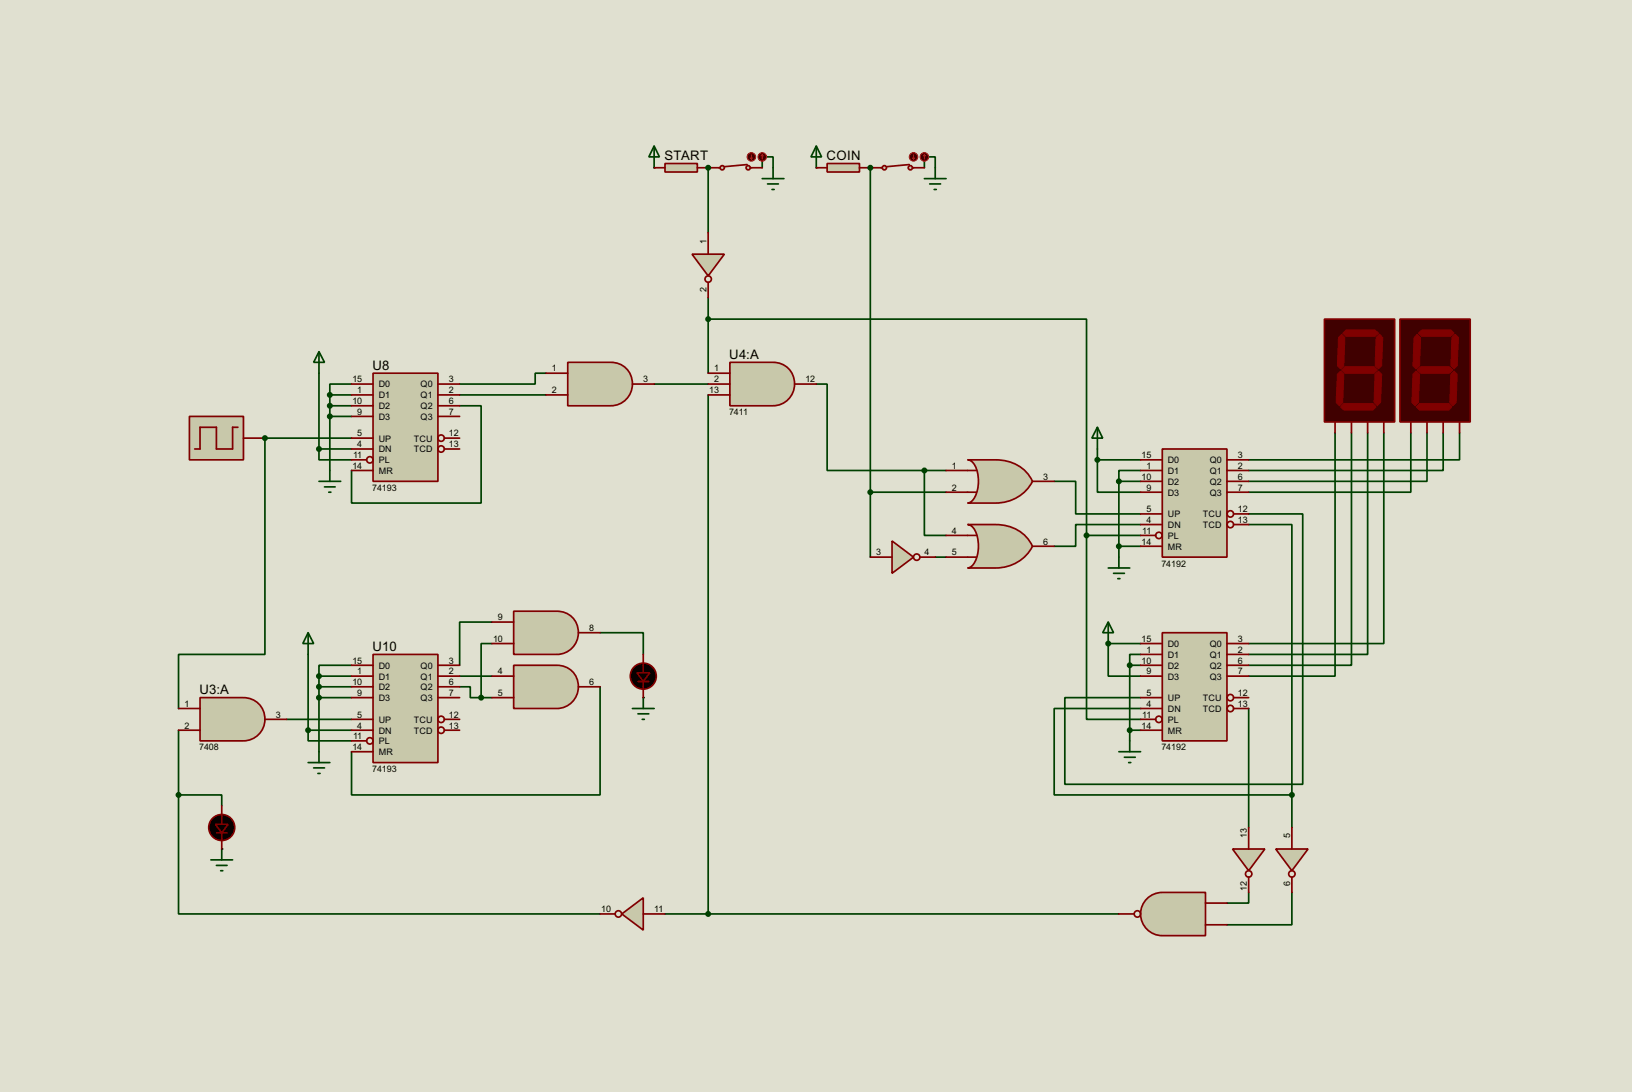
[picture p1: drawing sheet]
<svg xmlns="http://www.w3.org/2000/svg" width="383mm" height="256mm" viewBox="0 0 383 256" stroke-linecap="round" stroke-linejoin="round" font-family="sans-serif">
<path d="M0 0h383.5v256.5h-383.5z" fill="#e0e0d0"/>
<path d="M313.7 101.7v57.1h-20.3M317.6 101.7v54.6h-24.2M321.4 101.7v52h-28M325.2 101.7v49.5h-31.8M331.5 101.7v13.9h-38.1M335.3 101.7v11.4h-41.9M339.1 101.7v8.8h-45.7M343 101.7v6.3h-49.6M268 128.3h-5.1v2.6M293.4 120.7h12.7v63.5h-55.9v-20.3h17.8M268 171.5h-2.5v2.5" fill="none" stroke="#004000" stroke-width=".4"/>
<circle cx="153.7" cy="39.4" r=".2" fill="#004000"/>
<path d="M179.1 39.4v-2.5h2.6v2.5" fill="none" stroke="#004000" stroke-width=".4"/>
<circle cx="166.4" cy="39.4" r=".2" fill="#004000"/>
<path d="M166.4 39.4v15.3M247.7 113.1h5.1v7.6h15.2M268 123.2h-15.2v5.1h-5.1" fill="none" stroke="#004000" stroke-width=".4"/>
<circle cx="191.8" cy="39.4" r=".2" fill="#004000"/>
<path d="M217.2 39.4v-2.5h2.6v2.5" fill="none" stroke="#004000" stroke-width=".4"/>
<circle cx="204.5" cy="39.4" r=".2" fill="#004000"/>
<path d="M204.5 39.4v91.5M204.5 115.6h17.8M257.9 108v7.6h10.1M257.9 105.5v2.5M257.9 108h10.1M262.9 113.1v15.2M262.9 113.1h5.1M268 110.5h-5.1v2.6M219.8 130.9h2.5" fill="none" stroke="#004000" stroke-width=".4"/>
<circle cx="260.4" cy="151.2" r=".2" fill="#004000"/>
<g fill="none" stroke="#004000" stroke-width=".4">
<path d="M166.4 75h88.9v50.8M166.4 69.9v17.8M75 87.7v17.8M77.5 92.8h5.1M77.5 92.8v17.7M77.5 95.3h5.1M77.5 97.8h5.1M82.6 90.2h-5.1v2.6M108 95.3h5.1v22.9h-30.5v-7.7M108 92.8h20.3M128.3 87.7h-2.5v2.5h-17.8M153.7 90.2h12.7"/>
<path d="M191.8 90.2h2.6v20.3h22.8M75 105.5v2.5h7.6M75 105.5h7.6M217.2 110.5v15.3h5.1M217.2 110.5h5.1M255.3 125.8v43.2h12.7M255.3 125.8h12.7M293.4 123.2h10.2v63.5M72.4 153.7v17.8M75 158.8v17.8M75 158.8h7.6M82.6 156.3h-7.6v2.5"/>
<path d="M108 158.8h7.6M115.6 146.1h-7.6v10.2M115.6 151.2h-2.5v12.7M141 148.6h10.2v5.1M265.5 156.3v15.2M265.5 156.3h2.5M268 151.2h-7.6v7.6h7.6M268 153.7h-2.5v2.6M72.4 171.5v2.5h10.2M72.4 171.5h10.2M75 161.3h7.6M75 163.9h7.6"/>
<path d="M108 161.3h2.5v2.6h2.6M113.1 163.9h2.5M141 161.3v25.4h-58.4v-10.1M268 166.4h-20.3v20.3h55.9M293.4 166.4v28M303.6 186.7v7.7M293.4 209.6v2.5h-5.1M303.6 209.6v7.6h-15.3"/>
</g>
<g fill="#004000">
<circle cx="151.2" cy="163.9" r=".2"/>
<circle cx="52.1" cy="199.4" r=".2"/>
<circle cx="62.3" cy="102.9" r=".2"/>
</g>
<path d="M166.4 92.8v121.9M82.6 102.9h-20.3v50.8h-20.3v12.7M42 171.5v15.2M67.4 169h15.2M42 186.7v28h99M42 186.7h10.1v2.6M156.3 214.7h106.6" fill="none" stroke="#004000" stroke-width=".4"/>
<path d="M273.1 105.5h15.2v25.4h-15.2z" fill="#c8c8aa" stroke="#800000" stroke-width=".4"/>
<g fill="none" stroke="#800000" stroke-width=".4">
<path d="M268 108h5.1M268 110.5h5.1M268 113.1h5.1M268 115.6h5.1M288.3 108h5.1M288.3 110.5h5.1M288.3 113.1h5.1M288.3 115.6h5.1M268 120.7h5.1M268 123.2h5.1M268 125.8h3.6M268 128.3h5.1"/>
<path d="M289.9 120.7h3.5M289.9 123.2h3.5"/>
<circle cx="272.3" cy="125.8" r=".75"/>
<circle cx="289.1" cy="120.7" r=".75"/>
<circle cx="289.1" cy="123.2" r=".75"/>
</g>
<path d="M273.1 148.6h15.2v25.4h-15.2z" fill="#c8c8aa" stroke="#800000" stroke-width=".4"/>
<g fill="none" stroke="#800000" stroke-width=".4">
<path d="M268 151.2h5.1M268 153.7h5.1M268 156.3h5.1M268 158.8h5.1M288.3 151.2h5.1M288.3 153.7h5.1M288.3 156.3h5.1M288.3 158.8h5.1M268 163.9h5.1M268 166.4h5.1M268 169h3.6M268 171.5h5.1"/>
<path d="M289.9 163.9h3.5M289.9 166.4h3.5"/>
<circle cx="272.3" cy="169" r=".75"/>
<circle cx="289.1" cy="166.4" r=".75"/>
<circle cx="289.1" cy="163.9" r=".75"/>
</g>
<path d="M257.9 100.4l1.2 2.5h-2.5zM257.9 100.4v5.1M260.4 133.4h5.1M261.7 134.7h2.5M262.7 135.9h.5M262.9 130.9v2.5M260.4 146.1l1.3 2.5h-2.6zM260.4 146.1v5.1M262.9 176.6h5.1M264.2 177.9h2.6M265.2 179.1h.5M265.5 174v2.6" fill="none" stroke="#004000" stroke-width=".4"/>
<g fill="#004000" stroke="#004000" stroke-width=".4">
<circle cx="262.9" cy="128.3" r=".5"/>
<circle cx="265.4" cy="171.5" r=".5"/>
</g>
<path d="M329 75h16.5v24.1h-16.5z" fill="#400000" stroke="#800000" stroke-width=".4"/>
<g fill="#800000" stroke="#800000" stroke-width=".23">
<path d="M333.3 78.3l.8-.8h6.8l.8 .8-.8 .7h-6.8z" fill-rule="evenodd"/>
<path d="M341.9 78.5l.8 .8-.3 6.6-.7 .8-.8-.8 .3-6.6z" fill-rule="evenodd"/>
<path d="M333 86.9l.8-.7h6.9l.7 .7-.7 .8h-6.9z" fill-rule="evenodd"/>
<path d="M333 78.5l.8 .8-.2 6.6-.8 .8-.8-.8 .3-6.6z" fill-rule="evenodd"/>
<path d="M341.7 87.2l.7 .7-.2 6.6-.8 .8-.7-.8 .2-6.6z" fill-rule="evenodd"/>
<path d="M332.8 95.6l.8-.8h6.8l.8 .8-.8 .7h-6.8z" fill-rule="evenodd"/>
<path d="M332 87.9l.8-.7 .8 .7-.3 6.6-.8 .8-.7-.8z" fill-rule="evenodd"/>
</g>
<path d="M331.5 99.1v2.6M335.3 99.1v2.6M339.1 99.1v2.6M343 99.1v2.6" fill="none" stroke="#800000" stroke-width=".4"/>
<path d="M311.2 75h16.5v24.1h-16.5z" fill="#400000" stroke="#800000" stroke-width=".4"/>
<g fill="#800000" stroke="#800000" stroke-width=".23">
<path d="M315.5 78.3l.8-.8h6.8l.8 .8-.8 .7h-6.8z" fill-rule="evenodd"/>
<path d="M324.2 78.5l.7 .8-.2 6.6-.8 .8-.8-.8 .3-6.6z" fill-rule="evenodd"/>
<path d="M315.3 86.9l.7-.7h6.9l.8 .7-.8 .8h-6.9z" fill-rule="evenodd"/>
<path d="M315.3 78.5l.7 .8-.2 6.6-.8 .8-.7-.8 .2-6.6z" fill-rule="evenodd"/>
<path d="M323.1 87.9l.8-.7 .8 .7-.3 6.6-.7 .8-.8-.8z" fill-rule="evenodd"/>
<path d="M315.8 94.8h6.8l.8 .8-.8 .7h-6.8l-.8-.7z" fill-rule="evenodd"/>
<path d="M314.3 87.9l.7-.7 .8 .7-.3 6.6-.7 .8-.8-.8z" fill-rule="evenodd"/>
</g>
<path d="M313.7 99.1v2.6M317.6 99.1v2.6M321.4 99.1v2.6M325.2 99.1v2.6" fill="none" stroke="#800000" stroke-width=".4"/>
<path d="M171.5 85.1h10.2a5.1 5.1 0 0 1 5 5.1 5.1 5.1 0 0 1-5 5.1h-10.2z" fill-rule="evenodd" fill="#c8c8aa" stroke="#800000" stroke-width=".4"/>
<path d="M166.4 87.7h5.1M166.4 90.2h5.1M166.4 92.8h5.1M186.7 90.2h5.1" fill="none" stroke="#800000" stroke-width=".4"/>
<path d="M153.7 34.3l1.3 2.6h-2.5zM153.7 34.3v5.1" fill="none" stroke="#004000" stroke-width=".4"/>
<g fill="#c8c8aa" stroke="#800000" stroke-width=".4">
<circle cx="175.8" cy="39.4" r=".5"/>
<circle cx="169.7" cy="39.4" r=".5"/>
</g>
<path d="M166.4 39.4h2.8M175.6 38.7l-5.4 .5M176.3 39.4h2.8" fill="none" stroke="#800000" stroke-width=".4"/>
<circle cx="176.5" cy="36.9" r="1" fill="#400000" stroke="#f00" stroke-width=".23"/>
<path d="M176.3 37.1l.3 .3M176.6 36.4v1M176.8 37.1l-.2 .3" fill="none" stroke="#f00" stroke-width=".23"/>
<circle cx="179.1" cy="36.9" r="1" fill="#400000" stroke="#f00" stroke-width=".23"/>
<path d="M179.1 36.4l-.2 .2M179.1 36.4l.3 .2M179.1 36.4v1" fill="none" stroke="#f00" stroke-width=".23"/>
<path d="M156.3 38.4h7.6v2h-7.6z" fill="#c8c8aa" stroke="#800000" stroke-width=".4"/>
<path d="M153.7 39.4h2.6M163.9 39.4h2.5" fill="none" stroke="#800000" stroke-width=".4"/>
<path d="M181.7 39.4v2.6M179.1 42h5.1M180.4 43.2h2.5M181.4 44.5h.5" fill="none" stroke="#004000" stroke-width=".4"/>
<path d="M162.6 59.7h7.6l-3.8 5.1z" fill="#c8c8aa" stroke="#800000" stroke-width=".4"/>
<g fill="none" stroke="#800000" stroke-width=".4">
<path d="M166.4 54.7v5M166.4 66.3v3.6"/>
<circle cx="166.4" cy="65.6" r=".75"/>
</g>
<circle cx="166.4" cy="39.4" r=".5" fill="#004000" stroke="#004000" stroke-width=".4"/>
<path d="M227.4 108h6.6a9.2 9.2 0 0 1 8.6 5.1 9.5 9.5 0 0 1-8.6 5.1h-6.6a3.4 3.4 0 0 0 2.3-3.2 7.3 7.3 0 0 0-1.4-6.6z" fill-rule="evenodd" fill="#c8c8aa" stroke="#800000" stroke-width=".4"/>
<path d="M222.3 110.5h7.1M222.3 115.6h7.1M242.6 113.1h5.1" fill="none" stroke="#800000" stroke-width=".4"/>
<path d="M227.4 123.2h6.6a9.2 9.2 0 0 1 8.6 5.1 9.5 9.5 0 0 1-8.6 5.1h-6.6a3.4 3.4 0 0 0 2.3-3.1 7.4 7.4 0 0 0-1.4-6.7z" fill-rule="evenodd" fill="#c8c8aa" stroke="#800000" stroke-width=".4"/>
<path d="M222.3 125.8h7.1M222.3 130.9h7.1M242.6 128.3h5.1" fill="none" stroke="#800000" stroke-width=".4"/>
<path d="M191.8 34.3l1.3 2.6h-2.5zM191.8 34.3v5.1" fill="none" stroke="#004000" stroke-width=".4"/>
<g fill="#c8c8aa" stroke="#800000" stroke-width=".4">
<circle cx="213.9" cy="39.4" r=".5"/>
<circle cx="207.8" cy="39.4" r=".5"/>
</g>
<path d="M204.5 39.4h2.8M213.7 38.7l-5.4 .5M214.4 39.4h2.8" fill="none" stroke="#800000" stroke-width=".4"/>
<circle cx="214.6" cy="36.9" r="1" fill="#400000" stroke="#f00" stroke-width=".23"/>
<path d="M214.4 37.1l.3 .3M214.7 36.4v1M214.9 37.1l-.2 .3" fill="none" stroke="#f00" stroke-width=".23"/>
<circle cx="217.2" cy="36.9" r="1" fill="#400000" stroke="#f00" stroke-width=".23"/>
<path d="M217.2 36.4l-.2 .2M217.2 36.4l.3 .2M217.2 36.4v1" fill="none" stroke="#f00" stroke-width=".23"/>
<path d="M194.4 38.4h7.6v2h-7.6z" fill="#c8c8aa" stroke="#800000" stroke-width=".4"/>
<path d="M191.8 39.4h2.6M202 39.4h2.5" fill="none" stroke="#800000" stroke-width=".4"/>
<path d="M219.8 39.4v2.6M217.2 42h5.1M218.5 43.2h2.5M219.5 44.5h.5" fill="none" stroke="#004000" stroke-width=".4"/>
<circle cx="204.5" cy="39.4" r=".5" fill="#004000" stroke="#004000" stroke-width=".4"/>
<path d="M209.6 127.1l5.1 3.8-5.1 3.8z" fill="#c8c8aa" stroke="#800000" stroke-width=".4"/>
<g fill="none" stroke="#800000" stroke-width=".4">
<path d="M204.5 130.9h5.1M216.2 130.9h3.6"/>
<circle cx="215.4" cy="130.9" r=".75"/>
</g>
<g fill="#004000" stroke="#004000" stroke-width=".4">
<circle cx="204.5" cy="115.6" r=".5"/>
<circle cx="262.9" cy="113.1" r=".5"/>
<circle cx="257.8" cy="108" r=".5"/>
<circle cx="260.4" cy="151.2" r=".5"/>
<circle cx="166.4" cy="75" r=".5"/>
<circle cx="217.2" cy="110.5" r=".5"/>
<circle cx="255.3" cy="125.8" r=".5"/>
<circle cx="265.4" cy="156.3" r=".5"/>
</g>
<path d="M299.8 199.4h7.6l-3.8 5.1z" fill="#c8c8aa" stroke="#800000" stroke-width=".4"/>
<g fill="none" stroke="#800000" stroke-width=".4">
<path d="M303.6 194.4v5M303.6 206v3.6"/>
<circle cx="303.5" cy="205.3" r=".75"/>
</g>
<path d="M289.6 199.4h7.6l-3.8 5.1z" fill="#c8c8aa" stroke="#800000" stroke-width=".4"/>
<g fill="none" stroke="#800000" stroke-width=".4">
<path d="M293.4 194.4v5M293.4 206v3.6"/>
<circle cx="293.4" cy="205.3" r=".75"/>
</g>
<circle cx="303.5" cy="186.7" r=".5" fill="#004000" stroke="#004000" stroke-width=".4"/>
<path d="M269.2 211.4a5.1 5.1 0 0 1 3.9-1.8h10.2v10.2h-10.2a5.1 5.1 0 0 1-4.6-3 5.1 5.1 0 0 1 .7-5.4z" fill-rule="evenodd" fill="#c8c8aa" stroke="#800000" stroke-width=".4"/>
<g fill="none" stroke="#800000" stroke-width=".4">
<path d="M262.9 214.7h3.6M283.3 212.1h5M283.3 217.2h5"/>
<circle cx="267.2" cy="214.7" r=".75"/>
</g>
<path d="M87.7 87.7h15.2v25.4h-15.2z" fill="#c8c8aa" stroke="#800000" stroke-width=".4"/>
<g fill="none" stroke="#800000" stroke-width=".4">
<path d="M82.6 90.2h5.1M82.6 92.8h5.1M82.6 95.3h5.1M82.6 97.8h5.1M102.9 90.2h5.1M102.9 92.8h5.1M102.9 95.3h5.1M102.9 97.8h5.1M82.6 102.9h5.1M82.6 105.5h5.1M82.6 108h3.6M82.6 110.5h5.1"/>
<path d="M104.4 102.9h3.6M104.4 105.5h3.6"/>
<circle cx="86.9" cy="108" r=".75"/>
<circle cx="103.6" cy="102.9" r=".75"/>
<circle cx="103.6" cy="105.5" r=".75"/>
</g>
<path d="M75 82.6l1.3 2.5h-2.6zM75 82.6v5.1M75 113.1h5.1M76.3 114.4h2.5M77.3 115.6h.5M77.5 110.5v2.6" fill="none" stroke="#004000" stroke-width=".4"/>
<g fill="#004000" stroke="#004000" stroke-width=".4">
<circle cx="74.9" cy="105.5" r=".5"/>
<circle cx="77.5" cy="92.8" r=".5"/>
<circle cx="77.5" cy="95.3" r=".5"/>
<circle cx="77.5" cy="97.8" r=".5"/>
</g>
<path d="M133.4 85.1h10.2a5.1 5.1 0 0 1 5 5.1 5.1 5.1 0 0 1-5 5.1h-10.2z" fill-rule="evenodd" fill="#c8c8aa" stroke="#800000" stroke-width=".4"/>
<path d="M128.3 87.7h5.1M128.3 92.8h5.1M148.6 90.2h5.1" fill="none" stroke="#800000" stroke-width=".4"/>
<path d="M87.7 153.7h15.2v25.4h-15.2z" fill="#c8c8aa" stroke="#800000" stroke-width=".4"/>
<g fill="none" stroke="#800000" stroke-width=".4">
<path d="M82.6 156.3h5.1M82.6 158.8h5.1M102.9 156.3h5.1M102.9 158.8h5.1M82.6 161.3h5.1M82.6 163.9h5.1M82.6 169h5.1M82.6 171.5h5.1M82.6 174h3.6M82.6 176.6h5.1M102.9 161.3h5.1M102.9 163.9h5.1"/>
<path d="M104.4 169h3.6M104.4 171.5h3.6"/>
<circle cx="86.9" cy="174" r=".75"/>
<circle cx="103.6" cy="171.5" r=".75"/>
<circle cx="103.6" cy="169" r=".75"/>
</g>
<path d="M72.4 148.6l1.3 2.6h-2.5zM72.4 148.6v5.1M72.4 179.1h5.1M75 176.6v2.5M73.7 180.4h2.6M74.7 181.7h.5" fill="none" stroke="#004000" stroke-width=".4"/>
<g fill="#004000" stroke="#004000" stroke-width=".4">
<circle cx="72.4" cy="171.5" r=".5"/>
<circle cx="74.9" cy="158.8" r=".5"/>
<circle cx="74.9" cy="161.3" r=".5"/>
<circle cx="74.9" cy="163.9" r=".5"/>
</g>
<path d="M120.7 156.3h10.2a5.1 5.1 0 0 1 5 5 5.1 5.1 0 0 1-5 5.1h-10.2z" fill-rule="evenodd" fill="#c8c8aa" stroke="#800000" stroke-width=".4"/>
<path d="M115.6 158.8h5.1M115.6 163.9h5.1M135.9 161.3h5.1" fill="none" stroke="#800000" stroke-width=".4"/>
<path d="M120.7 143.6h10.2a5.1 5.1 0 0 1 5 5 5.1 5.1 0 0 1-5 5.1h-10.2z" fill-rule="evenodd" fill="#c8c8aa" stroke="#800000" stroke-width=".4"/>
<path d="M115.6 146.1h5.1M115.6 151.2h5.1M135.9 148.6h5.1M151.2 153.7v4.3M149.9 160.1h2.6M151.2 160.1v3.8M50.9 195.6h2.5M52.1 189.3v4.3M52.1 195.6v3.8" fill="none" stroke="#800000" stroke-width=".4"/>
<circle cx="113" cy="163.9" r=".5" fill="#004000" stroke="#004000" stroke-width=".4"/>
<path d="M148.6 166.4h5.1M149.9 167.7h2.6M150.9 169h.5M151.2 163.9v2.5M52.1 199.4v2.6M49.6 202h5.1M50.9 203.3h2.5M51.9 204.5h.5" fill="none" stroke="#004000" stroke-width=".4"/>
<g fill="#000" stroke="#800000" stroke-width=".4">
<path d="M149.7 158h3l-1.5 2.1zM50.6 193.6h3l-1.5 2z"/>
<circle cx="151.1" cy="158.8" r="3.1"/>
<circle cx="52.1" cy="194.4" r="3.1"/>
</g>
<path d="M44.5 97.8h12.7v10.2h-12.7z" fill="#c8c8aa" stroke="#800000" stroke-width=".4"/>
<path d="M55.9 100.4h-1.2v5.1h-3.8v-5.1h-3.9v5.1h-1.2M57.2 102.9h5.1" fill="none" stroke="#800000" stroke-width=".4"/>
<g fill="#004000" stroke="#004000" stroke-width=".4">
<circle cx="62.2" cy="102.9" r=".5"/>
<circle cx="166.4" cy="214.7" r=".5"/>
</g>
<path d="M146.1 214.7l5.1-3.8v7.6z" fill="#c8c8aa" stroke="#800000" stroke-width=".4"/>
<g fill="none" stroke="#800000" stroke-width=".4">
<path d="M141 214.7h3.6M151.2 214.7h5.1"/>
<circle cx="145.3" cy="214.7" r=".75"/>
</g>
<path d="M47 163.9h10.2a5.1 5.1 0 0 1 5.1 5 5.1 5.1 0 0 1-5.1 5.1h-10.2z" fill-rule="evenodd" fill="#c8c8aa" stroke="#800000" stroke-width=".4"/>
<path d="M42 166.4h5M42 171.5h5M62.3 169h5.1" fill="none" stroke="#800000" stroke-width=".4"/>
<circle cx="41.9" cy="186.7" r=".5" fill="#004000" stroke="#004000" stroke-width=".4"/>
<g font-size="3.5">
<text x="156.1" y="37.6">START</text>
<text x="194.2" y="37.6">COIN</text>
<text x="87.5" y="86.9">U8</text>
<text x="171.4" y="84.3">U4:A</text>
<text x="87.5" y="152.9">U10</text>
<text x="46.9" y="163.1">U3:A</text>
</g>
<g font-size="2.4">
<text x="166" y="57.2" transform="rotate(-90 166 57.2)">1</text>
<text x="166" y="68.5" transform="rotate(-90 166 68.5)">2</text>
<text x="82.8" y="89.8">15</text>
<text x="105.5" y="89.8">3</text>
<text x="129.7" y="87.3">1</text>
<text x="151.2" y="89.8">3</text>
<text x="167.8" y="87.3">1</text>
<text x="167.8" y="89.8">2</text>
<text x="189.3" y="89.8">12</text>
<text x="82.8" y="94.9">10</text>
<text x="84" y="92.4">1</text>
<text x="89" y="91">D0</text>
<text x="89" y="93.6">D1</text>
<text x="98.8" y="91">Q0</text>
<text x="98.8" y="93.6">Q1</text>
<text x="105.5" y="92.4">2</text>
<text x="105.5" y="94.9">6</text>
<text x="129.7" y="92.4">2</text>
<text x="166.7" y="92.4">13</text>
<text x="84" y="97.4">9</text>
<text x="89" y="96.1">D2</text>
<text x="89" y="98.6">D3</text>
<text x="98.8" y="96.1">Q2</text>
<text x="98.8" y="98.6">Q3</text>
<text x="105.5" y="97.4">7</text>
<text x="171.3" y="97.5">7411</text>
<text x="83" y="107.6">11</text>
<text x="84" y="102.5">5</text>
<text x="84" y="105.1">4</text>
<text x="89" y="103.7">UP</text>
<text x="89" y="106.3">DN</text>
<text x="97.2" y="103.7">TCU</text>
<text x="97.2" y="106.3">TCD</text>
<text x="105.5" y="102.5">12</text>
<text x="105.5" y="105.1">13</text>
<text x="268.3" y="107.6">15</text>
<text x="290.9" y="107.6">3</text>
<text x="82.8" y="110.1">14</text>
<text x="89" y="108.8">PL</text>
<text x="89" y="111.3">MR</text>
<text x="223.7" y="110.1">1</text>
<text x="245.2" y="112.7">3</text>
<text x="268.3" y="112.7">10</text>
<text x="269.4" y="110.1">1</text>
<text x="274.4" y="108.8">D0</text>
<text x="274.4" y="111.3">D1</text>
<text x="274.4" y="113.9">D2</text>
<text x="284.2" y="108.8">Q0</text>
<text x="284.2" y="111.3">Q1</text>
<text x="284.2" y="113.9">Q2</text>
<text x="290.9" y="110.1">2</text>
<text x="290.9" y="112.7">6</text>
<text x="87.5" y="115.3">74193</text>
<text x="223.7" y="115.2">2</text>
<text x="269.4" y="115.2">9</text>
<text x="274.4" y="116.4">D3</text>
<text x="284.2" y="116.4">Q3</text>
<text x="290.9" y="115.2">7</text>
<text x="223.7" y="125.4">4</text>
<text x="268.4" y="125.4">11</text>
<text x="269.4" y="120.3">5</text>
<text x="269.4" y="122.8">4</text>
<text x="274.4" y="121.5">UP</text>
<text x="274.4" y="124">DN</text>
<text x="282.6" y="121.5">TCU</text>
<text x="282.6" y="124">TCD</text>
<text x="290.9" y="120.3">12</text>
<text x="290.9" y="122.8">13</text>
<text x="205.9" y="130.5">3</text>
<text x="217.2" y="130.5">4</text>
<text x="223.7" y="130.5">5</text>
<text x="245.2" y="127.9">6</text>
<text x="268.3" y="127.9">14</text>
<text x="274.4" y="126.6">PL</text>
<text x="274.4" y="129.1">MR</text>
<text x="272.9" y="133.1">74192</text>
<text x="117" y="145.7">9</text>
<text x="138.5" y="148.2">8</text>
<text x="82.8" y="155.9">15</text>
<text x="105.5" y="155.9">3</text>
<text x="115.9" y="150.8">10</text>
<text x="268.3" y="150.8">15</text>
<text x="268.3" y="155.9">10</text>
<text x="269.4" y="153.3">1</text>
<text x="274.4" y="152">D0</text>
<text x="274.4" y="154.5">D1</text>
<text x="284.2" y="152">Q0</text>
<text x="284.2" y="154.5">Q1</text>
<text x="290.9" y="150.8">3</text>
<text x="290.9" y="153.3">2</text>
<text x="290.9" y="155.9">6</text>
<text x="82.8" y="160.9">10</text>
<text x="84" y="158.4">1</text>
<text x="89" y="157.1">D0</text>
<text x="89" y="159.6">D1</text>
<text x="98.8" y="157.1">Q0</text>
<text x="98.8" y="159.6">Q1</text>
<text x="105.5" y="158.4">2</text>
<text x="105.5" y="160.9">6</text>
<text x="117" y="158.4">4</text>
<text x="138.5" y="160.9">6</text>
<text x="269.4" y="158.4">9</text>
<text x="274.4" y="157.1">D2</text>
<text x="274.4" y="159.6">D3</text>
<text x="284.2" y="157.1">Q2</text>
<text x="284.2" y="159.6">Q3</text>
<text x="290.9" y="158.4">7</text>
<text x="43.4" y="166">1</text>
<text x="84" y="163.5">9</text>
<text x="89" y="162.1">D2</text>
<text x="89" y="164.7">D3</text>
<text x="98.8" y="162.1">Q2</text>
<text x="98.8" y="164.7">Q3</text>
<text x="105.5" y="163.5">7</text>
<text x="117" y="163.5">5</text>
<text x="269.4" y="163.5">5</text>
<text x="269.4" y="166">4</text>
<text x="274.4" y="164.7">UP</text>
<text x="274.4" y="167.2">DN</text>
<text x="282.6" y="164.7">TCU</text>
<text x="282.6" y="167.2">TCD</text>
<text x="290.9" y="163.5">12</text>
<text x="290.9" y="166">13</text>
<text x="43.4" y="171.1">2</text>
<text x="64.8" y="168.6">3</text>
<text x="83" y="173.6">11</text>
<text x="84" y="168.6">5</text>
<text x="84" y="171.1">4</text>
<text x="89" y="169.8">UP</text>
<text x="89" y="172.3">DN</text>
<text x="97.2" y="169.8">TCU</text>
<text x="97.2" y="172.3">TCD</text>
<text x="105.5" y="168.6">12</text>
<text x="105.5" y="171.1">13</text>
<text x="268.3" y="171.1">14</text>
<text x="268.4" y="168.6">11</text>
<text x="274.4" y="169.8">PL</text>
<text x="274.4" y="172.3">MR</text>
<text x="46.8" y="176.2">7408</text>
<text x="82.8" y="176.2">14</text>
<text x="89" y="174.8">PL</text>
<text x="89" y="177.4">MR</text>
<text x="272.9" y="176.2">74192</text>
<text x="87.5" y="181.3">74193</text>
<text x="293" y="196.9" transform="rotate(-90 293 196.9)">13</text>
<text x="303.2" y="196.9" transform="rotate(-90 303.2 196.9)">5</text>
<text x="293" y="209.4" transform="rotate(-90 293 209.4)">12</text>
<text x="303.2" y="208.2" transform="rotate(-90 303.2 208.2)">6</text>
<text x="141.3" y="214.3">10</text>
<text x="153.7" y="214.3">11</text>
</g>
</svg>
